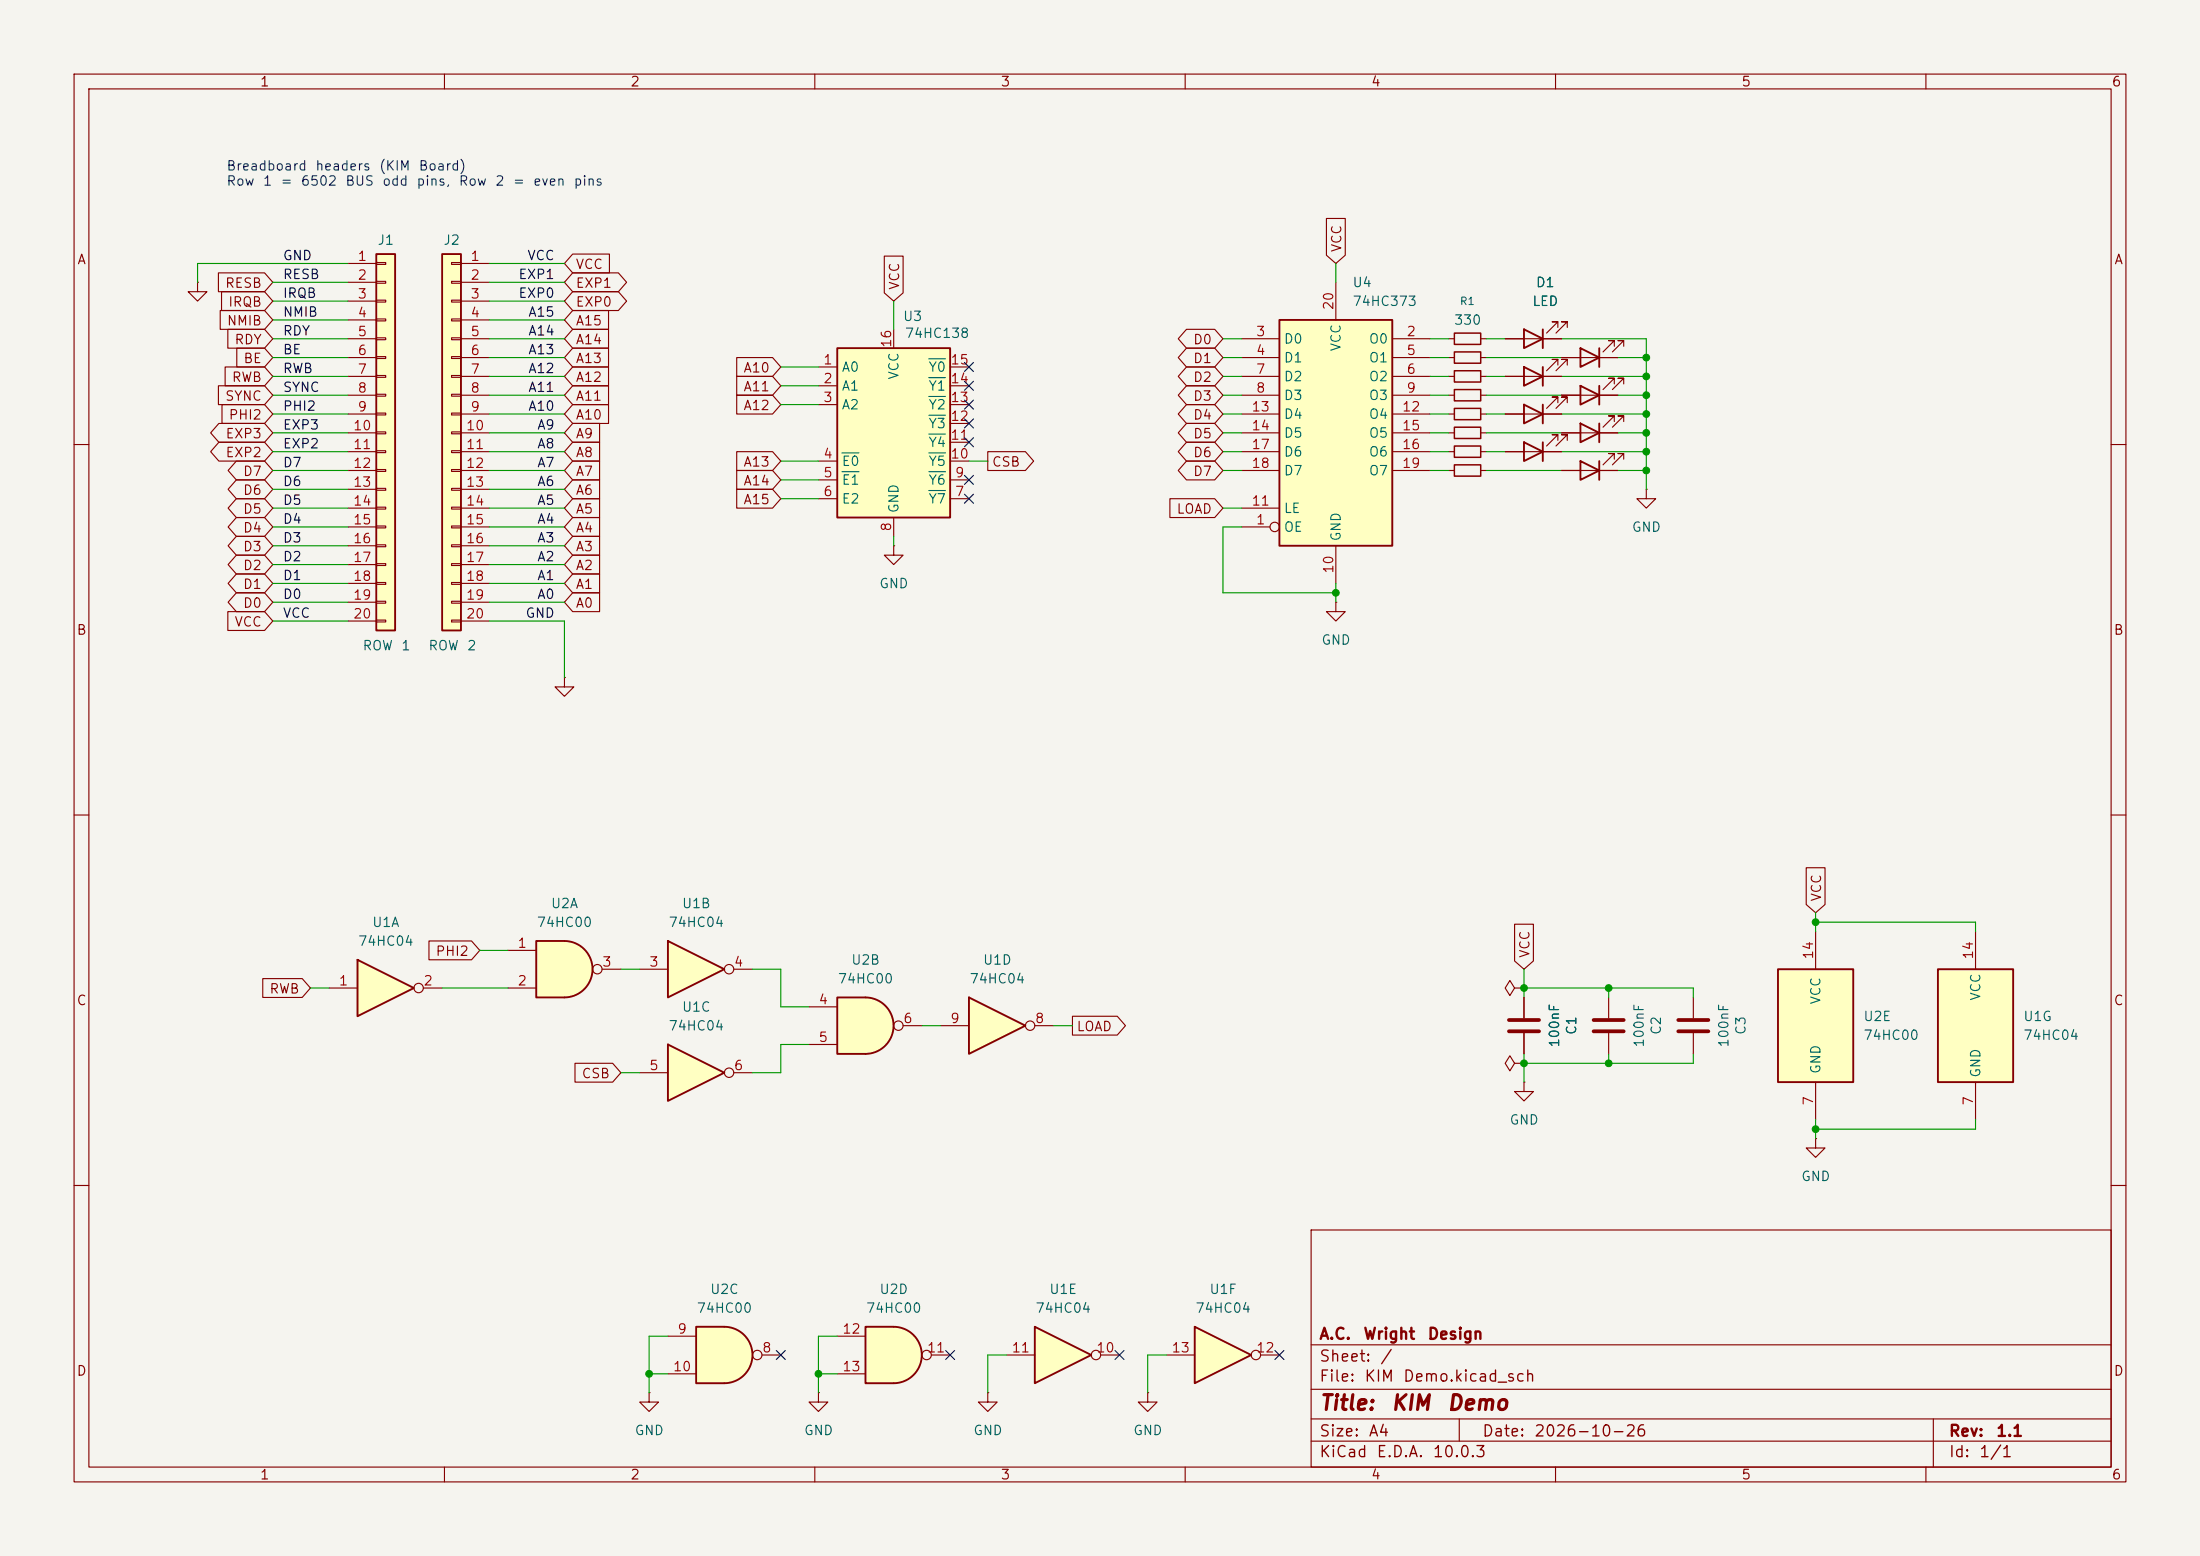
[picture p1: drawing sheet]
<svg xmlns="http://www.w3.org/2000/svg" width="297mm" height="210mm" viewBox="0 0 297 210" stroke-linecap="round" stroke-linejoin="round" font-family="sans-serif">
<path d="M0 0h297v210h-297z" fill="#f5f4ef" stroke="#f5f4ef" stroke-width=".14"/>
<g fill="none" stroke="#840000" stroke-width=".15">
<path d="M10 10h277v190h-277zM12 12h273v186h-273zM60 10v2M110 10v2M160 10v2M210 10v2M260 10v2M10 60h2M285 60h2M10 110h2M285 110h2M205.7 146.1v1.2h1.3l-1.3 1.3-1.2-1.3h1.2"/>
<path d="M205.7 146.1h.1M10 160h2M177 166h108v32h-108zM285 160h2M60 198v2M110 198v2M160 198v2M177 194.5h108M177 191.5h108M177 187.5h108M177 181.5h108M197 191.5v3"/>
<path d="M210 198v2M260 198v2M261 191.5v6.5"/>
</g>
<path d="M90.2 141l7.6 3.8-7.6 3.8z" fill="#ffffc2"/>
<path d="M90.2 141l7.6 3.8-7.6 3.8z" fill="none" stroke="#840000" stroke-width=".25"/>
<g fill="none" stroke="#840000" stroke-width=".15">
<path d="M86.4 144.8h3.8M99.1 144.8h2.5"/>
<circle cx="98.4" cy="144.8" r=".63"/>
</g>
<path d="M48.3 129.5l7.6 3.9-7.6 3.8z" fill="#ffffc2"/>
<path d="M48.3 129.5l7.6 3.9-7.6 3.8z" fill="none" stroke="#840000" stroke-width=".25"/>
<g fill="none" stroke="#840000" stroke-width=".15">
<path d="M120.6 73.7v1.2h1.3l-1.3 1.3-1.2-1.3h1.2M120.6 73.7h.1M44.4 133.4h3.9M57.1 133.4h2.6"/>
<circle cx="56.5" cy="133.3" r=".63"/>
</g>
<path d="M139.7 179.1l7.6 3.8-7.6 3.8z" fill="#ffffc2"/>
<path d="M139.7 179.1l7.6 3.8-7.6 3.8z" fill="none" stroke="#840000" stroke-width=".25"/>
<g fill="none" stroke="#840000" stroke-width=".15">
<path d="M135.9 182.9h3.8M148.6 182.9h2.5"/>
<circle cx="148" cy="182.9" r=".63"/>
</g>
<path d="M97.8 179.1a3.8 3.8 0 0 1 3.8 3.8 3.8 3.8 0 0 1-3.8 3.8z" fill="#ffffc2" stroke="#ffffc2" stroke-width=".14"/>
<path d="M94 179.1h3.8v7.6h-3.8z" fill="#ffffc2"/>
<path d="M213.4 62.2l2.5 1.3-2.5 1.3zM215.9 62.2v2.6M94 179.1h3.8a3.8 3.8 0 0 1 3.8 3.8 3.8 3.8 0 0 1-3.8 3.8h-3.8z" fill="none" stroke="#840000" stroke-width=".25"/>
<g fill="none" stroke="#840000" stroke-width=".15">
<path d="M210.8 63.5h7.6M217.9 62v-.8h-.7h.7l-1.5 1.5M219.2 62v-.8h-.8h.8l-1.5 1.5M90.2 180.3h3.8M90.2 185.4h3.8M102.9 182.9h2.5"/>
<circle cx="102.2" cy="182.9" r=".63"/>
</g>
<path d="M76.2 127a3.8 3.8 0 0 1 3.8 3.8 3.8 3.8 0 0 1-3.8 3.8z" fill="#ffffc2" stroke="#ffffc2" stroke-width=".14"/>
<path d="M72.4 127h3.8v7.6h-3.8z" fill="#ffffc2"/>
<path d="M205.7 54.6l2.6 1.3-2.6 1.3zM205.7 59.7l2.6 1.3-2.6 1.2zM208.3 54.6v2.6M208.3 59.7v2.5M213.4 57.2l2.5 1.2-2.5 1.3zM215.9 57.2v2.5M72.4 127h3.8a3.8 3.8 0 0 1 3.8 3.8 3.8 3.8 0 0 1-3.8 3.8h-3.8z" fill="none" stroke="#840000" stroke-width=".25"/>
<g fill="none" stroke="#840000" stroke-width=".15">
<path d="M203.2 55.9h7.6M210.3 54.4v-.8h-.8h.8l-1.5 1.5M210.3 59.4v-.7h-.8h.8l-1.5 1.5M210.8 58.4h7.6M211.6 54.4v-.8h-.8h.8l-1.5 1.5M211.6 59.4v-.7h-.8h.8l-1.5 1.5M217.9 56.9v-.8h-.7h.7l-1.5 1.6M219.2 56.9v-.8h-.8h.8l-1.5 1.6M203.2 61h7.6M68.6 128.3h3.8M68.6 133.4h3.8M81.3 130.8h2.5"/>
<path d="M87.6 188v1.2h1.3l-1.3 1.3-1.2-1.3h1.2M87.6 188h.1M110.5 188v1.2h1.3l-1.3 1.3-1.3-1.3h1.3M110.5 188h.1M133.3 188v1.2h1.3l-1.3 1.3-1.2-1.3h1.2M133.3 188h.1"/>
<circle cx="80.6" cy="130.8" r=".63"/>
</g>
<path d="M120.6 179.1a3.8 3.8 0 0 1 3.8 3.8 3.8 3.8 0 0 1-3.8 3.8z" fill="#ffffc2" stroke="#ffffc2" stroke-width=".14"/>
<path d="M116.8 179.1h3.8v7.6h-3.8z" fill="#ffffc2"/>
<path d="M116.8 179.1h3.8a3.8 3.8 0 0 1 3.8 3.8 3.8 3.8 0 0 1-3.8 3.8h-3.8z" fill="none" stroke="#840000" stroke-width=".25"/>
<g fill="none" stroke="#840000" stroke-width=".15">
<path d="M113 180.3h3.8M113 185.4h3.8M125.7 182.9h2.6"/>
<circle cx="125.1" cy="182.9" r=".63"/>
</g>
<path d="M116.8 134.6a3.8 3.8 0 0 1 3.8 3.8 3.8 3.8 0 0 1-3.8 3.8z" fill="#ffffc2" stroke="#ffffc2" stroke-width=".14"/>
<path d="M113 134.6h3.8v7.6h-3.8z" fill="#ffffc2"/>
<path d="M113 134.6h3.8a3.8 3.8 0 0 1 3.8 3.8 3.8 3.8 0 0 1-3.8 3.8h-3.8z" fill="none" stroke="#840000" stroke-width=".25"/>
<g fill="none" stroke="#840000" stroke-width=".15">
<path d="M109.2 135.9h3.8M121.9 138.4h2.6M109.2 141h3.8"/>
<circle cx="121.3" cy="138.4" r=".63"/>
</g>
<path d="M130.8 134.6l7.6 3.8-7.6 3.8z" fill="#ffffc2"/>
<path d="M213.4 47l2.5 1.3-2.5 1.2zM215.9 47v2.5M130.8 134.6l7.6 3.8-7.6 3.8z" fill="none" stroke="#840000" stroke-width=".25"/>
<g fill="none" stroke="#840000" stroke-width=".15">
<path d="M210.8 48.3h7.6M217.9 46.7v-.7h-.7h.7l-1.5 1.5M219.2 46.7v-.7h-.8h.8l-1.5 1.5M76.2 91.4v1.3h1.3l-1.3 1.3-1.3-1.3h1.3M76.2 91.4h.1M127 138.4h3.8M139.7 138.4h2.5"/>
<circle cx="139.1" cy="138.4" r=".63"/>
</g>
<path d="M161.3 179.1l7.6 3.8-7.6 3.8z" fill="#ffffc2"/>
<path d="M205.7 49.5l2.6 1.3-2.6 1.3zM208.3 49.5v2.6M213.4 52.1l2.5 1.2-2.5 1.3zM215.9 52.1v2.5M161.3 179.1l7.6 3.8-7.6 3.8z" fill="none" stroke="#840000" stroke-width=".25"/>
<g fill="none" stroke="#840000" stroke-width=".15">
<path d="M26.7 38.1v1.3h1.2l-1.2 1.2-1.3-1.2h1.3M26.7 38.1h.1M195.6 53.3h.7M195.6 55.9h.7M195.6 58.4h.7M199.9 53.3h.8M199.9 55.9h.8M199.9 58.4h.8M203.2 50.8h7.6M210.3 49.3v-.8h-.8h.8l-1.5 1.5M210.8 53.3h7.6M211.6 49.3v-.8h-.8h.8l-1.5 1.5"/>
<path d="M217.9 51.8v-.7h-.7h.7l-1.5 1.5M219.2 51.8v-.7h-.8h.8l-1.5 1.5M195.6 61h.7M195.6 63.5h.7M199.9 61h.8M199.9 63.5h.8M222.2 66v1.3h1.3l-1.3 1.3-1.2-1.3h1.2M222.2 66h.1M154.9 188v1.2h1.3l-1.3 1.3-1.2-1.3h1.2M154.9 188h.1M157.5 182.9h3.8M170.2 182.9h2.5"/>
<circle cx="169.5" cy="182.9" r=".63"/>
</g>
<path d="M196.3 55.1h3.6v1.5h-3.6zM196.3 52.6h3.6v1.5h-3.6zM196.3 57.7h3.6v1.5h-3.6zM196.3 60.2h3.6v1.5h-3.6zM196.3 62.7h3.6v1.6h-3.6z" fill="none" stroke="#840000" stroke-width=".2"/>
<path d="M50.8 34.3h2.5v50.8h-2.5z" fill="#ffffc2"/>
<path d="M50.8 34.3h2.5v50.8h-2.5z" fill="none" stroke="#840000" stroke-width=".25"/>
<g fill="none" stroke="#840000" stroke-width=".15">
<path d="M47 35.6h3.8M47 38.1h3.8M50.8 35.4h1.3v.3h-1.3zM50.8 38h1.3v.2h-1.3zM47 40.6h3.8M47 43.2h3.8M47 45.7h3.8M47 48.3h3.8M47 50.8h3.8M47 53.3h3.8M47 55.9h3.8M47 58.4h3.8"/>
<path d="M50.8 40.5h1.3v.3h-1.3zM50.8 43.1h1.3v.2h-1.3zM50.8 45.6h1.3v.2h-1.3zM50.8 48.1h1.3v.3h-1.3zM50.8 50.7h1.3v.2h-1.3zM50.8 53.2h1.3v.3h-1.3zM50.8 55.8h1.3v.2h-1.3zM50.8 58.3h1.3v.2h-1.3zM47 61h3.8M47 63.5h3.8M47 66h3.8M47 68.6h3.8"/>
<path d="M47 71.1h3.8M47 73.7h3.8M47 76.2h3.8M47 78.7h3.8M50.8 60.8h1.3v.3h-1.3zM50.8 63.4h1.3v.2h-1.3zM50.8 65.9h1.3v.3h-1.3zM50.8 68.5h1.3v.2h-1.3zM50.8 71h1.3v.2h-1.3zM50.8 73.5h1.3v.3h-1.3zM50.8 76.1h1.3v.2h-1.3zM50.8 78.6h1.3v.3h-1.3z"/>
<path d="M47 81.3h3.8M47 83.8h3.8M50.8 81.2h1.3v.2h-1.3zM50.8 83.7h1.3v.2h-1.3z"/>
</g>
<path d="M59.7 34.3h2.5v50.8h-2.5z" fill="#ffffc2"/>
<path d="M59.7 34.3h2.5v50.8h-2.5zM205.7 44.5l2.6 1.2-2.6 1.3zM208.3 44.5v2.5" fill="none" stroke="#840000" stroke-width=".25"/>
<g fill="none" stroke="#840000" stroke-width=".15">
<path d="M61 35.4h1.2v.3h-1.2zM61 38h1.2v.2h-1.2zM62.2 35.6h3.8M62.2 38.1h3.8M61 40.5h1.2v.3h-1.2zM61 43.1h1.2v.2h-1.2zM61 45.6h1.2v.2h-1.2zM61 48.1h1.2v.3h-1.2zM61 50.7h1.2v.2h-1.2zM61 53.2h1.2v.3h-1.2zM61 55.8h1.2v.2h-1.2zM61 58.3h1.2v.2h-1.2z"/>
<path d="M62.2 40.6h3.8M62.2 43.2h3.8M62.2 45.7h3.8M62.2 48.3h3.8M62.2 50.8h3.8M62.2 53.3h3.8M62.2 55.9h3.8M62.2 58.4h3.8M195.6 45.7h.7M195.6 48.3h.7M195.6 50.8h.7M199.9 45.7h.8"/>
<path d="M199.9 48.3h.8M199.9 50.8h.8M203.2 45.7h7.6M210.3 44.2v-.8h-.8h.8l-1.5 1.6M211.6 44.2v-.8h-.8h.8l-1.5 1.6M61 60.8h1.2v.3h-1.2zM61 63.4h1.2v.2h-1.2zM61 65.9h1.2v.3h-1.2zM61 68.5h1.2v.2h-1.2zM61 71h1.2v.2h-1.2zM61 73.5h1.2v.3h-1.2zM61 76.1h1.2v.2h-1.2z"/>
<path d="M61 78.6h1.2v.3h-1.2zM62.2 61h3.8M62.2 63.5h3.8M62.2 66h3.8M62.2 68.6h3.8M62.2 71.1h3.8M62.2 73.7h3.8M62.2 76.2h3.8M62.2 78.7h3.8M61 81.2h1.2v.2h-1.2zM61 83.7h1.2v.2h-1.2zM62.2 81.3h3.8"/>
<path d="M62.2 83.8h3.8M180.3 81.3v1.3h1.3l-1.3 1.2-1.2-1.2h1.2M180.3 81.3h.1M217.2 134.6v2.8M217.2 139.4v2.8"/>
</g>
<path d="M196.3 50h3.6v1.6h-3.6zM196.3 47.5h3.6v1.5h-3.6zM196.3 45h3.6v1.5h-3.6z" fill="none" stroke="#840000" stroke-width=".2"/>
<path d="M215.1 137.7h4.1M215.1 139.2h4.1" fill="none" stroke="#840000" stroke-width=".51"/>
<path d="M172.7 43.2h15.3v30.5h-15.3z" fill="#ffffc2"/>
<path d="M172.7 43.2h15.3v30.5h-15.3z" fill="none" stroke="#840000" stroke-width=".25"/>
<g fill="none" stroke="#840000" stroke-width=".15">
<path d="M180.3 38.1v5.1M167.6 45.7h5.1M167.6 48.3h5.1M167.6 50.8h5.1M167.6 53.3h5.1M167.6 55.9h5.1M167.6 58.4h5.1M188 45.7h5M188 48.3h5M188 50.8h5M188 53.3h5M188 55.9h5"/>
<path d="M188 58.4h5M167.6 71.1h3.8M167.6 68.6h5.1M167.6 61h5.1M167.6 63.5h5.1M180.3 73.7v5M188 61h5M188 63.5h5"/>
<circle cx="172.1" cy="71.1" r=".63"/>
</g>
<path d="M90.2 127l7.6 3.8-7.6 3.8z" fill="#ffffc2"/>
<path d="M90.2 127l7.6 3.8-7.6 3.8z" fill="none" stroke="#840000" stroke-width=".25"/>
<g fill="none" stroke="#840000" stroke-width=".15">
<path d="M86.4 130.8h3.8M99.1 130.8h2.5M204.5 133.4l-.7-1.1-.6 1.1 .6 1 .7-1h1.2M205.7 133.4h.1"/>
<circle cx="98.4" cy="130.8" r=".63"/>
</g>
<path d="M113 47h15.3v22.9h-15.3z" fill="#ffffc2"/>
<path d="M113 47h15.3v22.9h-15.3z" fill="none" stroke="#840000" stroke-width=".25"/>
<g fill="none" stroke="#840000" stroke-width=".15">
<path d="M110.5 49.5h2.5M110.5 52.1h2.5M110.5 54.6h2.5M120.6 44.5v2.5M128.3 49.5h2.5M128.3 52.1h2.5M128.3 54.6h2.5M128.3 59.7h2.5M128.3 57.2h2.5M110.5 62.2h2.5M110.5 64.8h2.5M110.5 67.3h2.5"/>
<path d="M120.6 69.9v2.5M128.3 62.2h2.5M128.3 64.8h2.5M128.3 67.3h2.5M228.6 134.6v2.8M228.6 139.4v2.8M245.1 153.7v1.2h1.3l-1.3 1.3-1.3-1.3h1.3M245.1 153.7h.1"/>
</g>
<path d="M125.4 58.6h2.2M125.4 56h2.2M125.4 53.5h2.2M125.4 51h2.2M125.4 48.4h2.2M113.7 61.1h2.3M113.7 63.7h2.3M125.4 61.1h2.2M125.4 63.7h2.2M125.4 66.2h2.2" fill="none" stroke="#006464" stroke-width=".15"/>
<path d="M226.6 137.7h4M226.6 139.2h4" fill="none" stroke="#840000" stroke-width=".51"/>
<path d="M240 130.8h10.2v15.3h-10.2z" fill="#ffffc2"/>
<path d="M240 130.8h10.2v15.3h-10.2z" fill="none" stroke="#840000" stroke-width=".25"/>
<path d="M245.1 125.7v5.1M245.1 146.1v5" fill="none" stroke="#840000" stroke-width=".15"/>
<path d="M261.6 130.8h10.2v15.3h-10.2z" fill="#ffffc2"/>
<path d="M261.6 130.8h10.2v15.3h-10.2z" fill="none" stroke="#840000" stroke-width=".25"/>
<g fill="none" stroke="#840000" stroke-width=".15">
<path d="M29.5 36.8h6.2l1.1 1.3-1.1 1.3h-6.2zM29.9 39.4h5.8l1.1 1.2-1.1 1.3h-5.8zM77.3 36.8h6.2l1.1 1.3-1.1 1.3h-6.2l-1.1-1.3zM77.3 34.3h5v2.5h-5l-1.1-1.2zM77.3 39.4h6.2l1.1 1.2-1.1 1.3h-6.2l-1.1-1.3zM119.4 34.6h2.5v4.9l-1.3 1.1-1.2-1.1zM179.1 29.5h2.5v4.9l-1.3 1.2-1.2-1.2zM29.5 52.1h6.2l1.1 1.2-1.1 1.3h-6.2zM29.5 59.7h6.2l1.1 1.3-1.1 1.2h-6.2l-1.1-1.2zM29.5 57.1h6.2l1.1 1.3-1.1 1.3h-6.2l-1.1-1.3zM29.7 41.9h6l1.1 1.3-1.1 1.3h-6zM30 54.6h5.7l1.1 1.3-1.1 1.3h-5.7z"/>
<path d="M30.4 49.5h5.3l1.1 1.3-1.1 1.3h-5.3zM30.8 44.4h4.9l1.1 1.3-1.1 1.3h-4.9zM32 47h3.7l1.1 1.3-1.1 1.2h-3.7zM77.3 52.1h4.9v2.5h-4.9l-1.1-1.3zM77.3 54.6h4.9v2.6h-4.9l-1.1-1.3zM77.3 59.7h3.6v2.5h-3.6l-1.1-1.2zM77.3 57.1h3.6v2.6h-3.6l-1.1-1.3zM77.3 44.4h4.9v2.6h-4.9l-1.1-1.3zM77.3 47h4.9v2.5h-4.9l-1.1-1.2zM77.3 41.9h4.9v2.6h-4.9l-1.1-1.3zM77.3 49.5h4.9v2.6h-4.9l-1.1-1.3zM99.5 53.3h4.8l1.1 1.3-1.1 1.3h-4.8z"/>
<path d="M99.5 50.8h4.8l1.1 1.3-1.1 1.2h-4.8zM99.5 48.3h4.8l1.1 1.2-1.1 1.3h-4.8zM160.2 59.7h3.8l1.1 1.3-1.1 1.2h-3.8l-1.1-1.2zM160.2 52.1h3.8l1.1 1.2-1.1 1.3h-3.8l-1.1-1.3zM160.2 54.6h3.8l1.1 1.3-1.1 1.3h-3.8l-1.1-1.3zM160.2 49.5h3.8l1.1 1.3-1.1 1.3h-3.8l-1.1-1.3zM160.2 57.1h3.8l1.1 1.3-1.1 1.3h-3.8l-1.1-1.3zM160.2 47h3.8l1.1 1.3-1.1 1.2h-3.8l-1.1-1.2zM160.2 44.4h3.8l1.1 1.3-1.1 1.3h-3.8l-1.1-1.3zM203.2 55.9h2.5M203.2 50.8h2.5M203.2 45.7h2.5"/>
<path d="M208.3 55.9h2.5M208.3 50.8h2.5M208.3 45.7h2.5M210.8 58.4h2.6M210.8 48.3h2.6M210.8 53.3h2.6M215.9 58.4h2.5M215.9 48.3h2.5M215.9 53.3h2.5M31.9 62.2h3.8l1.1 1.3-1.1 1.3h-3.8l-1.1-1.3zM31.9 64.8h3.8l1.1 1.2-1.1 1.3h-3.8l-1.1-1.3zM31.9 74.9h3.8l1.1 1.3-1.1 1.3h-3.8l-1.1-1.3z"/>
<path d="M31.9 69.8h3.8l1.1 1.3-1.1 1.3h-3.8l-1.1-1.3zM31.9 77.5h3.8l1.1 1.2-1.1 1.3h-3.8l-1.1-1.3zM31.9 72.4h3.8l1.1 1.3-1.1 1.2h-3.8l-1.1-1.2zM31.9 67.3h3.8l1.1 1.3-1.1 1.3h-3.8l-1.1-1.3zM77.3 64.8h3.6v2.5h-3.6l-1.1-1.3zM77.3 67.3h3.6v2.6h-3.6l-1.1-1.3zM77.3 62.2h3.6v2.6h-3.6l-1.1-1.3zM77.3 74.9h3.6v2.6h-3.6l-1.1-1.3zM77.3 69.8h3.6v2.6h-3.6l-1.1-1.3zM77.3 77.5h3.6v2.5h-3.6l-1.1-1.3zM77.3 72.4h3.6v2.5h-3.6l-1.1-1.2zM99.5 61h4.8l1.1 1.2-1.1 1.3h-4.8z"/>
<path d="M99.5 63.5h4.8l1.1 1.3-1.1 1.2h-4.8zM99.5 66h4.8l1.1 1.3-1.1 1.3h-4.8zM133.3 61h5.1l1.1 1.2-1.1 1.3h-5.1zM157.9 67.3h6.1l1.1 1.3-1.1 1.3h-6.1zM160.2 62.2h3.8l1.1 1.3-1.1 1.3h-3.8l-1.1-1.3zM203.2 61h2.5M208.3 61h2.5M210.8 63.5h2.6M215.9 63.5h2.5M30.8 82.5h4.9l1.1 1.3-1.1 1.3h-4.9zM31.9 80h3.8l1.1 1.3-1.1 1.3h-3.8l-1.1-1.3zM77.3 80h3.6v2.6h-3.6l-1.1-1.3z"/>
<path d="M243.8 117.1h2.6v5l-1.3 1.1-1.3-1.1zM35.5 132.1h5.3l1.1 1.3-1.1 1.2h-5.3zM57.9 127h5.8l1.1 1.3-1.1 1.2h-5.8zM144.8 137.2h6l1.1 1.2-1.1 1.3h-6zM204.5 124.7h2.5v5l-1.3 1.1-1.2-1.1zM205.7 133.4h.1M205.7 134.6v2.8M205.7 139.4v2.8M266.7 125.7v5.1M77.6 143.5h5.1l1.1 1.3-1.1 1.3h-5.1zM204.5 143.5l-.7-1-.6 1 .6 1 .7-1h1.2M205.7 143.5h.1"/>
<path d="M266.7 146.1v5"/>
</g>
<path d="M203.7 137.7h4.1M203.7 139.2h4.1" fill="none" stroke="#840000" stroke-width=".51"/>
<g fill="none" stroke="#009600" stroke-width=".15">
<path d="M36.8 38.1h10.2M47 35.6h-20.3v2.5M66 38.1h10.2M66 35.6h10.2M180.3 35.6v2.5M36.8 40.6h10.2M36.8 43.2h10.2M36.8 48.3h10.2M36.8 45.7h10.2M36.8 58.4h10.2M36.8 53.3h10.2M36.8 55.9h10.2"/>
<path d="M36.8 50.8h10.2M66 40.6h10.2M66 43.2h10.2M66 48.3h10.2M66 45.7h10.2M66 58.4h10.2M66 53.3h10.2M66 55.9h10.2M66 50.8h10.2M105.4 49.5h5.1M105.4 52.1h5.1M105.4 54.6h5.1"/>
<path d="M120.6 40.6v3.9M165.1 48.3h2.5M165.1 45.7h2.5M165.1 58.4h2.5M165.1 53.3h2.5M165.1 55.9h2.5M165.1 50.8h2.5M193 48.3h2.6M193 45.7h2.6M193 58.4h2.6M193 53.3h2.6M193 55.9h2.6"/>
<path d="M193 50.8h2.6M200.7 48.3h10.1M200.7 45.7h2.5M200.7 58.4h10.1M200.7 53.3h10.1M200.7 55.9h2.5M200.7 50.8h2.5M210.8 45.7h11.4v20.3M210.8 55.9h11.4M210.8 50.8h11.4M218.4 48.3h3.8M218.4 58.4h3.8"/>
<path d="M218.4 53.3h3.8M36.8 76.2h10.2M36.8 68.6h10.2M36.8 63.5h10.2M36.8 61h10.2M36.8 71.1h10.2M36.8 73.7h10.2M36.8 66h10.2M36.8 78.7h10.2M66 76.2h10.2M66 68.6h10.2M66 63.5h10.2"/>
<path d="M66 61h10.2M66 71.1h10.2M66 73.7h10.2M66 66h10.2M66 78.7h10.2M105.4 67.3h5.1M105.4 62.2h5.1M105.4 64.8h5.1M120.6 72.4v1.3M130.8 62.2h2.5M165.1 68.6h2.5M165.1 63.5h2.5"/>
<path d="M165.1 61h2.5M167.6 71.1h-2.5v8.9h15.2M180.3 78.7v2.6M193 63.5h2.6M193 61h2.6M200.7 63.5h10.1M200.7 61h2.5M210.8 61h11.4M218.4 63.5h3.8M36.8 83.8h10.2M36.8 81.3h10.2M66 83.8h10.2v7.6"/>
<path d="M66 81.3h10.2M41.9 133.4h2.5M59.7 133.4h8.9M64.8 128.3h3.8M83.8 130.8h2.6M101.6 130.8h3.8v5.1h3.8M124.5 138.4h2.5M142.2 138.4h2.6M205.7 133.4h22.9v1.2M205.7 130.8v3.8M217.2 133.4v1.2M245.1 123.2v2.5"/>
<path d="M245.1 124.5h21.6v1.2M83.8 144.8h2.6M109.2 141h-3.8v3.8h-3.8M205.7 142.2v3.9M217.2 142.2v1.3M228.6 142.2v1.3h-22.9M245.1 151.1v2.6M266.7 151.1v1.3h-21.6M87.6 185.4h2.6M90.2 180.3h-2.6v7.7M110.5 185.4h2.5M113 180.3h-2.5v7.7"/>
<path d="M135.9 182.9h-2.6v5.1M157.5 182.9h-2.6v5.1"/>
</g>
<g fill="none" stroke="#000084" stroke-width=".15">
<path d="M130.2 51.5l1.2 1.2M130.2 59.1l1.2 1.2M130.2 56.5l1.2 1.3M130.2 54l1.2 1.2M130.2 48.9l1.2 1.2M131.4 51.5l-1.2 1.2M131.4 59.1l-1.2 1.2M131.4 56.5l-1.2 1.3M131.4 54l-1.2 1.2M131.4 48.9l-1.2 1.2M130.2 66.7l1.2 1.2M130.2 64.2l1.2 1.2"/>
<path d="M131.4 66.7l-1.2 1.2M131.4 64.2l-1.2 1.2M104.8 182.3l1.2 1.2M106 182.3l-1.2 1.2M127.7 182.3l1.2 1.2M128.9 182.3l-1.2 1.2M150.5 182.3l1.2 1.2M151.7 182.3l-1.2 1.2M172.1 182.3l1.2 1.2M173.3 182.3l-1.2 1.2"/>
</g>
<g fill="#009600" stroke="#009600" stroke-width=".14">
<circle cx="222.2" cy="50.8" r=".46"/>
<circle cx="222.2" cy="48.3" r=".46"/>
<circle cx="222.2" cy="61" r=".46"/>
<circle cx="245.1" cy="124.5" r=".46"/>
<circle cx="222.2" cy="63.5" r=".46"/>
<circle cx="222.2" cy="55.9" r=".46"/>
<circle cx="222.2" cy="53.3" r=".46"/>
<circle cx="222.2" cy="58.4" r=".46"/>
<circle cx="217.2" cy="133.4" r=".46"/>
<circle cx="217.2" cy="143.5" r=".46"/>
<circle cx="205.7" cy="133.4" r=".46"/>
<circle cx="205.7" cy="143.5" r=".46"/>
<circle cx="245.1" cy="152.4" r=".46"/>
<circle cx="180.3" cy="80" r=".46"/>
<circle cx="87.6" cy="185.4" r=".46"/>
<circle cx="110.5" cy="185.4" r=".46"/>
</g>
<g font-size="2" fill="#840000">
<text x="178" y="190.8">Title:</text>
<text x="187.7" y="190.8">KIM</text>
<text x="195.2" y="190.8">Demo</text>
</g>
<g font-size="1.5" fill="#840000">
<text x="178" y="184.2">Sheet:</text>
<text x="178" y="181.2">A.C.</text>
<text x="184" y="181.2">Wright</text>
<text x="186.2" y="184.2">/</text>
<text x="192.6" y="181.2">Design</text>
<text x="178" y="186.9">File:</text>
<text x="184.1" y="186.9">KIM</text>
<text x="189.3" y="186.9">Demo.kicad_sch</text>
<text x="178" y="197.1">KiCad</text>
<text x="178" y="194.3">Size:</text>
<text x="184.7" y="194.3">A4</text>
<text x="185.7" y="197.1">E.D.A.</text>
<text x="193.3" y="197.1">10.0.3</text>
<text x="200" y="194.3">Date:</text>
<text x="207" y="194.3">2026-10-26</text>
<text x="263" y="194.3">Rev:</text>
<text x="263" y="197.1">Id:</text>
<text x="267.1" y="197.1">1/1</text>
<text x="269.4" y="194.3">1.1</text>
</g>
<g font-size="1.3" fill="#840000">
<text x="35" y="12">1</text>
<text x="85" y="12">2</text>
<text x="135" y="12">3</text>
<text x="185" y="12">4</text>
<text x="235" y="12">5</text>
<text x="285" y="12">6</text>
<text x="10.3" y="36">A</text>
<text x="181.4" y="34.1" transform="rotate(-90 181.4 34.1)">VCC</text>
<text x="285.3" y="36">A</text>
<text x="30.3" y="39.2">RESB</text>
<text x="30.7" y="41.7">IRQB</text>
<text x="77.6" y="39.2">EXP1</text>
<text x="77.6" y="36.6">VCC</text>
<text x="77.6" y="41.7">EXP0</text>
<text x="121.7" y="39.2" transform="rotate(-90 121.7 39.2)">VCC</text>
<text x="30.5" y="44.2">NMIB</text>
<text x="31.6" y="46.8">RDY</text>
<text x="77.6" y="46.8">A14</text>
<text x="77.6" y="44.2">A15</text>
<text x="161" y="46.8">D0</text>
<text x="31.2" y="51.9">RWB</text>
<text x="32.8" y="49.3">BE</text>
<text x="77.6" y="49.3">A13</text>
<text x="77.6" y="51.9">A12</text>
<text x="100.3" y="53.1">A11</text>
<text x="100.3" y="50.6">A10</text>
<text x="161" y="51.9">D2</text>
<text x="161" y="49.3">D1</text>
<text x="30.3" y="54.4">SYNC</text>
<text x="30.4" y="59.5">EXP3</text>
<text x="30.8" y="56.9">PHI2</text>
<text x="77.6" y="54.4">A11</text>
<text x="77.6" y="56.9">A10</text>
<text x="77.6" y="59.5">A9</text>
<text x="100.3" y="55.7">A12</text>
<text x="161" y="54.4">D3</text>
<text x="161" y="56.9">D4</text>
<text x="161" y="59.5">D5</text>
<text x="30.4" y="62">EXP2</text>
<text x="32.7" y="64.6">D7</text>
<text x="77.6" y="64.6">A7</text>
<text x="77.6" y="62">A8</text>
<text x="100.3" y="63.3">A13</text>
<text x="100.3" y="65.8">A14</text>
<text x="133.8" y="63.3">CSB</text>
<text x="161" y="62">D6</text>
<text x="161" y="64.6">D7</text>
<text x="32.7" y="67.1">D6</text>
<text x="32.7" y="69.6">D5</text>
<text x="77.6" y="67.1">A6</text>
<text x="77.6" y="69.6">A5</text>
<text x="100.3" y="68.4">A15</text>
<text x="158.8" y="69.6">LOAD</text>
<text x="32.7" y="77.3">D2</text>
<text x="32.7" y="72.2">D4</text>
<text x="32.7" y="74.7">D3</text>
<text x="77.6" y="77.3">A2</text>
<text x="77.6" y="72.2">A4</text>
<text x="77.6" y="74.7">A3</text>
<text x="32.7" y="79.8">D1</text>
<text x="32.7" y="82.3">D0</text>
<text x="77.6" y="82.3">A0</text>
<text x="77.6" y="79.8">A1</text>
<text x="10.3" y="86">B</text>
<text x="31.6" y="84.9">VCC</text>
<text x="285.3" y="86">B</text>
<text x="246.2" y="121.8" transform="rotate(-90 246.2 121.8)">VCC</text>
<text x="58.7" y="129.3">PHI2</text>
<text x="206.8" y="129.4" transform="rotate(-90 206.8 129.4)">VCC</text>
<text x="10.3" y="136">C</text>
<text x="36.3" y="134.4">RWB</text>
<text x="285.3" y="136">C</text>
<text x="145.3" y="139.5">LOAD</text>
<text x="78.4" y="145.8">CSB</text>
<text x="10.3" y="186">D</text>
<text x="285.3" y="186">D</text>
<text x="35" y="200">1</text>
<text x="85" y="200">2</text>
<text x="135" y="200">3</text>
<text x="185" y="200">4</text>
<text x="235" y="200">5</text>
<text x="285" y="200">6</text>
</g>
<g font-size="1.3" fill="#0000c2">
<text x="30.5" y="23.3">Breadboard</text>
<text x="42.5" y="23.3">headers</text>
<text x="51.1" y="23.3">(KIM</text>
<text x="56.4" y="23.3">Board)</text>
<text x="30.5" y="25.4">Row</text>
<text x="35.4" y="25.4">1</text>
<text x="37.8" y="25.4">=</text>
<text x="40.5" y="25.4">6502</text>
<text x="46.5" y="25.4">BUS</text>
<text x="51.5" y="25.4">odd</text>
<text x="56.1" y="25.4">pins,</text>
<text x="61.8" y="25.4">Row</text>
<text x="66.8" y="25.4">2</text>
<text x="69.1" y="25.4">=</text>
<text x="71.9" y="25.4">even</text>
<text x="77.3" y="25.4">pins</text>
</g>
<g font-size="1.3" fill="#0f0f0f">
<text x="38.1" y="35.4">GND</text>
<text x="71.1" y="35.4">VCC</text>
<text x="38.1" y="38">RESB</text>
<text x="38.1" y="40.5">IRQB</text>
<text x="69.9" y="40.5">EXP0</text>
<text x="69.9" y="38">EXP1</text>
<text x="38.1" y="43.1">NMIB</text>
<text x="38.1" y="45.6">RDY</text>
<text x="71.2" y="43.1">A15</text>
<text x="71.2" y="45.6">A14</text>
<text x="38.1" y="53.2">SYNC</text>
<text x="38.1" y="48.1">BE</text>
<text x="38.1" y="50.7">RWB</text>
<text x="71.2" y="48.1">A13</text>
<text x="71.2" y="53.2">A11</text>
<text x="71.2" y="50.7">A12</text>
<text x="38.1" y="55.8">PHI2</text>
<text x="38.1" y="58.3">EXP3</text>
<text x="71.2" y="55.8">A10</text>
<text x="72.4" y="58.3">A9</text>
<text x="38.1" y="60.8">EXP2</text>
<text x="38.1" y="63.4">D7</text>
<text x="38.1" y="65.9">D6</text>
<text x="72.4" y="60.8">A8</text>
<text x="72.4" y="65.9">A6</text>
<text x="72.4" y="63.4">A7</text>
<text x="38.1" y="71">D4</text>
<text x="38.1" y="68.5">D5</text>
<text x="72.4" y="71">A4</text>
<text x="72.4" y="68.5">A5</text>
<text x="38.1" y="76.1">D2</text>
<text x="38.1" y="73.5">D3</text>
<text x="72.4" y="73.5">A3</text>
<text x="72.4" y="76.1">A2</text>
<text x="38.1" y="78.6">D1</text>
<text x="38.1" y="83.7">VCC</text>
<text x="38.1" y="81.2">D0</text>
<text x="70.9" y="83.7">GND</text>
<text x="72.4" y="81.2">A0</text>
<text x="72.4" y="78.6">A1</text>
</g>
<g font-size="1.3" fill="#a90000">
<text x="48.2" y="35.5">1</text>
<text x="63.4" y="35.5">1</text>
<text x="48.2" y="38.1">2</text>
<text x="48.2" y="40.6">3</text>
<text x="63.4" y="38.1">2</text>
<text x="63.4" y="40.6">3</text>
<text x="180.3" y="42" transform="rotate(-90 180.3 42)">20</text>
<text x="48.2" y="43.2">4</text>
<text x="48.2" y="45.7">5</text>
<text x="63.4" y="43.2">4</text>
<text x="63.4" y="45.7">5</text>
<text x="120.6" y="47" transform="rotate(-90 120.6 47)">16</text>
<text x="169.5" y="45.7">3</text>
<text x="189.8" y="45.7">2</text>
<text x="48.2" y="48.2">6</text>
<text x="48.2" y="50.8">7</text>
<text x="48.2" y="53.3">8</text>
<text x="63.4" y="48.2">6</text>
<text x="63.4" y="50.8">7</text>
<text x="63.4" y="53.3">8</text>
<text x="111.1" y="49.5">1</text>
<text x="111.1" y="52">2</text>
<text x="128.2" y="52">14</text>
<text x="128.2" y="49.5">15</text>
<text x="169.5" y="48.2">4</text>
<text x="169.5" y="50.8">7</text>
<text x="169.5" y="53.3">8</text>
<text x="189.8" y="48.2">5</text>
<text x="189.8" y="50.8">6</text>
<text x="189.8" y="53.3">9</text>
<text x="47.6" y="58.4">10</text>
<text x="48.2" y="55.9">9</text>
<text x="62.8" y="58.4">10</text>
<text x="63.4" y="55.9">9</text>
<text x="111.1" y="54.6">3</text>
<text x="128.2" y="59.7">11</text>
<text x="128.2" y="57.1">12</text>
<text x="128.2" y="54.6">13</text>
<text x="168.9" y="55.9">13</text>
<text x="168.9" y="58.4">14</text>
<text x="189.2" y="55.9">12</text>
<text x="189.2" y="58.4">15</text>
<text x="47.6" y="60.9">11</text>
<text x="47.6" y="63.5">12</text>
<text x="62.8" y="60.9">11</text>
<text x="62.8" y="63.5">12</text>
<text x="111.1" y="62.2">4</text>
<text x="111.1" y="64.7">5</text>
<text x="128.2" y="62.2">10</text>
<text x="128.8" y="64.7">9</text>
<text x="168.9" y="60.9">17</text>
<text x="168.9" y="63.5">18</text>
<text x="189.2" y="60.9">16</text>
<text x="189.2" y="63.5">19</text>
<text x="47.6" y="66">13</text>
<text x="47.6" y="68.6">14</text>
<text x="47.6" y="71.1">15</text>
<text x="62.8" y="66">13</text>
<text x="62.8" y="68.6">14</text>
<text x="62.8" y="71.1">15</text>
<text x="111.1" y="67.3">6</text>
<text x="120.6" y="71.8" transform="rotate(-90 120.6 71.8)">8</text>
<text x="128.8" y="67.3">7</text>
<text x="168.9" y="68.6">11</text>
<text x="169.5" y="71.1">1</text>
<text x="47.6" y="73.6">16</text>
<text x="47.6" y="76.2">17</text>
<text x="62.8" y="73.6">16</text>
<text x="62.8" y="76.2">17</text>
<text x="180.3" y="77.5" transform="rotate(-90 180.3 77.5)">10</text>
<text x="47.6" y="78.7">18</text>
<text x="47.6" y="81.3">19</text>
<text x="47.6" y="83.8">20</text>
<text x="62.8" y="78.7">18</text>
<text x="62.8" y="81.3">19</text>
<text x="62.8" y="83.8">20</text>
<text x="69.8" y="128.2">1</text>
<text x="81.2" y="130.8">3</text>
<text x="87.6" y="130.8">3</text>
<text x="99" y="130.8">4</text>
<text x="245.1" y="129.6" transform="rotate(-90 245.1 129.6)">14</text>
<text x="266.7" y="129.6" transform="rotate(-90 266.7 129.6)">14</text>
<text x="45.6" y="133.3">1</text>
<text x="57.1" y="133.3">2</text>
<text x="69.8" y="133.3">2</text>
<text x="110.4" y="135.9">4</text>
<text x="110.4" y="140.9">5</text>
<text x="121.8" y="138.4">6</text>
<text x="128.2" y="138.4">9</text>
<text x="139.6" y="138.4">8</text>
<text x="87.6" y="144.8">5</text>
<text x="99" y="144.8">6</text>
<text x="245.1" y="149.3" transform="rotate(-90 245.1 149.3)">7</text>
<text x="266.7" y="149.3" transform="rotate(-90 266.7 149.3)">7</text>
<text x="90.8" y="185.4">10</text>
<text x="91.4" y="180.3">9</text>
<text x="102.8" y="182.9">8</text>
<text x="113.6" y="180.3">12</text>
<text x="113.6" y="185.4">13</text>
<text x="125.1" y="182.9">11</text>
<text x="136.5" y="182.9">11</text>
<text x="147.9" y="182.9">10</text>
<text x="158.1" y="182.9">13</text>
<text x="169.5" y="182.9">12</text>
</g>
<g font-size="1.3" fill="#006464">
<text x="50.9" y="33.4">J1</text>
<text x="59.8" y="33.4">J2</text>
<text x="182.5" y="39.1">U4</text>
<text x="182.5" y="41.6">74HC373</text>
<text x="206.8" y="41.6">LED</text>
<text x="207.3" y="39.1">D1</text>
<text x="121.8" y="43.6">U3</text>
<text x="122.1" y="45.9">74HC138</text>
<text x="173.2" y="46.7">D0</text>
<text x="181.3" y="47.5" transform="rotate(-90 181.3 47.5)">VCC</text>
<text x="184.7" y="46.7">O0</text>
<text x="196.2" y="44.2">330</text>
<text x="113.5" y="50.5">A0</text>
<text x="113.5" y="53">A1</text>
<text x="121.6" y="51.3" transform="rotate(-90 121.6 51.3)">VCC</text>
<text x="125.3" y="53">Y1</text>
<text x="125.3" y="50.5">Y0</text>
<text x="173.2" y="49.2">D1</text>
<text x="173.2" y="51.8">D2</text>
<text x="184.7" y="49.2">O1</text>
<text x="184.7" y="51.8">O2</text>
<text x="113.5" y="55.6">A2</text>
<text x="125.3" y="58.1">Y3</text>
<text x="125.3" y="55.6">Y2</text>
<text x="173.2" y="54.3">D3</text>
<text x="173.2" y="56.9">D4</text>
<text x="173.2" y="59.4">D5</text>
<text x="184.7" y="54.3">O3</text>
<text x="184.7" y="56.9">O4</text>
<text x="184.7" y="59.4">O5</text>
<text x="113.5" y="63.2">E0</text>
<text x="113.5" y="65.7">E1</text>
<text x="125.3" y="65.7">Y6</text>
<text x="125.3" y="63.2">Y5</text>
<text x="125.3" y="60.7">Y4</text>
<text x="173.2" y="61.9">D6</text>
<text x="173.2" y="64.5">D7</text>
<text x="184.7" y="61.9">O6</text>
<text x="184.7" y="64.5">O7</text>
<text x="113.5" y="68.3">E2</text>
<text x="121.6" y="69.3" transform="rotate(-90 121.6 69.3)">GND</text>
<text x="125.3" y="68.3">Y7</text>
<text x="173.2" y="69.6">LE</text>
<text x="173.2" y="72.1">OE</text>
<text x="181.3" y="73.2" transform="rotate(-90 181.3 73.2)">GND</text>
<text x="220.2" y="72.1">GND</text>
<text x="118.6" y="79.7">GND</text>
<text x="48.9" y="88.1">ROW</text>
<text x="54.1" y="88.1">1</text>
<text x="57.7" y="88.1">ROW</text>
<text x="63" y="88.1">2</text>
<text x="178.3" y="87.3">GND</text>
<text x="50.2" y="125.4">U1A</text>
<text x="72.4" y="125.4">74HC00</text>
<text x="74.3" y="122.9">U2A</text>
<text x="90.2" y="125.4">74HC04</text>
<text x="92" y="122.9">U1B</text>
<text x="48.2" y="128">74HC04</text>
<text x="114.8" y="130.5">U2B</text>
<text x="132.6" y="130.5">U1D</text>
<text x="92" y="136.9">U1C</text>
<text x="113" y="133.1">74HC00</text>
<text x="130.8" y="133.1">74HC04</text>
<text x="246.1" y="135.7" transform="rotate(-90 246.1 135.7)">VCC</text>
<text x="267.7" y="135.1" transform="rotate(-90 267.7 135.1)">VCC</text>
<text x="90.2" y="139.4">74HC04</text>
<text x="210.8" y="141.5" transform="rotate(-90 210.8 141.5)">100nF</text>
<text x="213.1" y="139.8" transform="rotate(-90 213.1 139.8)">C1</text>
<text x="222.2" y="141.5" transform="rotate(-90 222.2 141.5)">100nF</text>
<text x="224.5" y="139.8" transform="rotate(-90 224.5 139.8)">C2</text>
<text x="233.7" y="141.5" transform="rotate(-90 233.7 141.5)">100nF</text>
<text x="236" y="139.8" transform="rotate(-90 236 139.8)">C3</text>
<text x="251.5" y="140.7">74HC00</text>
<text x="251.5" y="138.1">U2E</text>
<text x="273.1" y="140.7">74HC04</text>
<text x="273.1" y="138.1">U1G</text>
<text x="246.1" y="145" transform="rotate(-90 246.1 145)">GND</text>
<text x="267.7" y="145.5" transform="rotate(-90 267.7 145.5)">GND</text>
<text x="203.7" y="152.1">GND</text>
<text x="243.1" y="159.7">GND</text>
<text x="94" y="177.5">74HC00</text>
<text x="95.8" y="175">U2C</text>
<text x="116.8" y="177.5">74HC00</text>
<text x="118.6" y="175">U2D</text>
<text x="139.7" y="177.5">74HC04</text>
<text x="141.6" y="175">U1E</text>
<text x="161.3" y="177.5">74HC04</text>
<text x="163.2" y="175">U1F</text>
<text x="85.6" y="194">GND</text>
<text x="108.5" y="194">GND</text>
<text x="131.3" y="194">GND</text>
<text x="152.9" y="194">GND</text>
</g>
<text font-size="1" fill="#006464" x="197" y="41.4">R1</text>
</svg>
